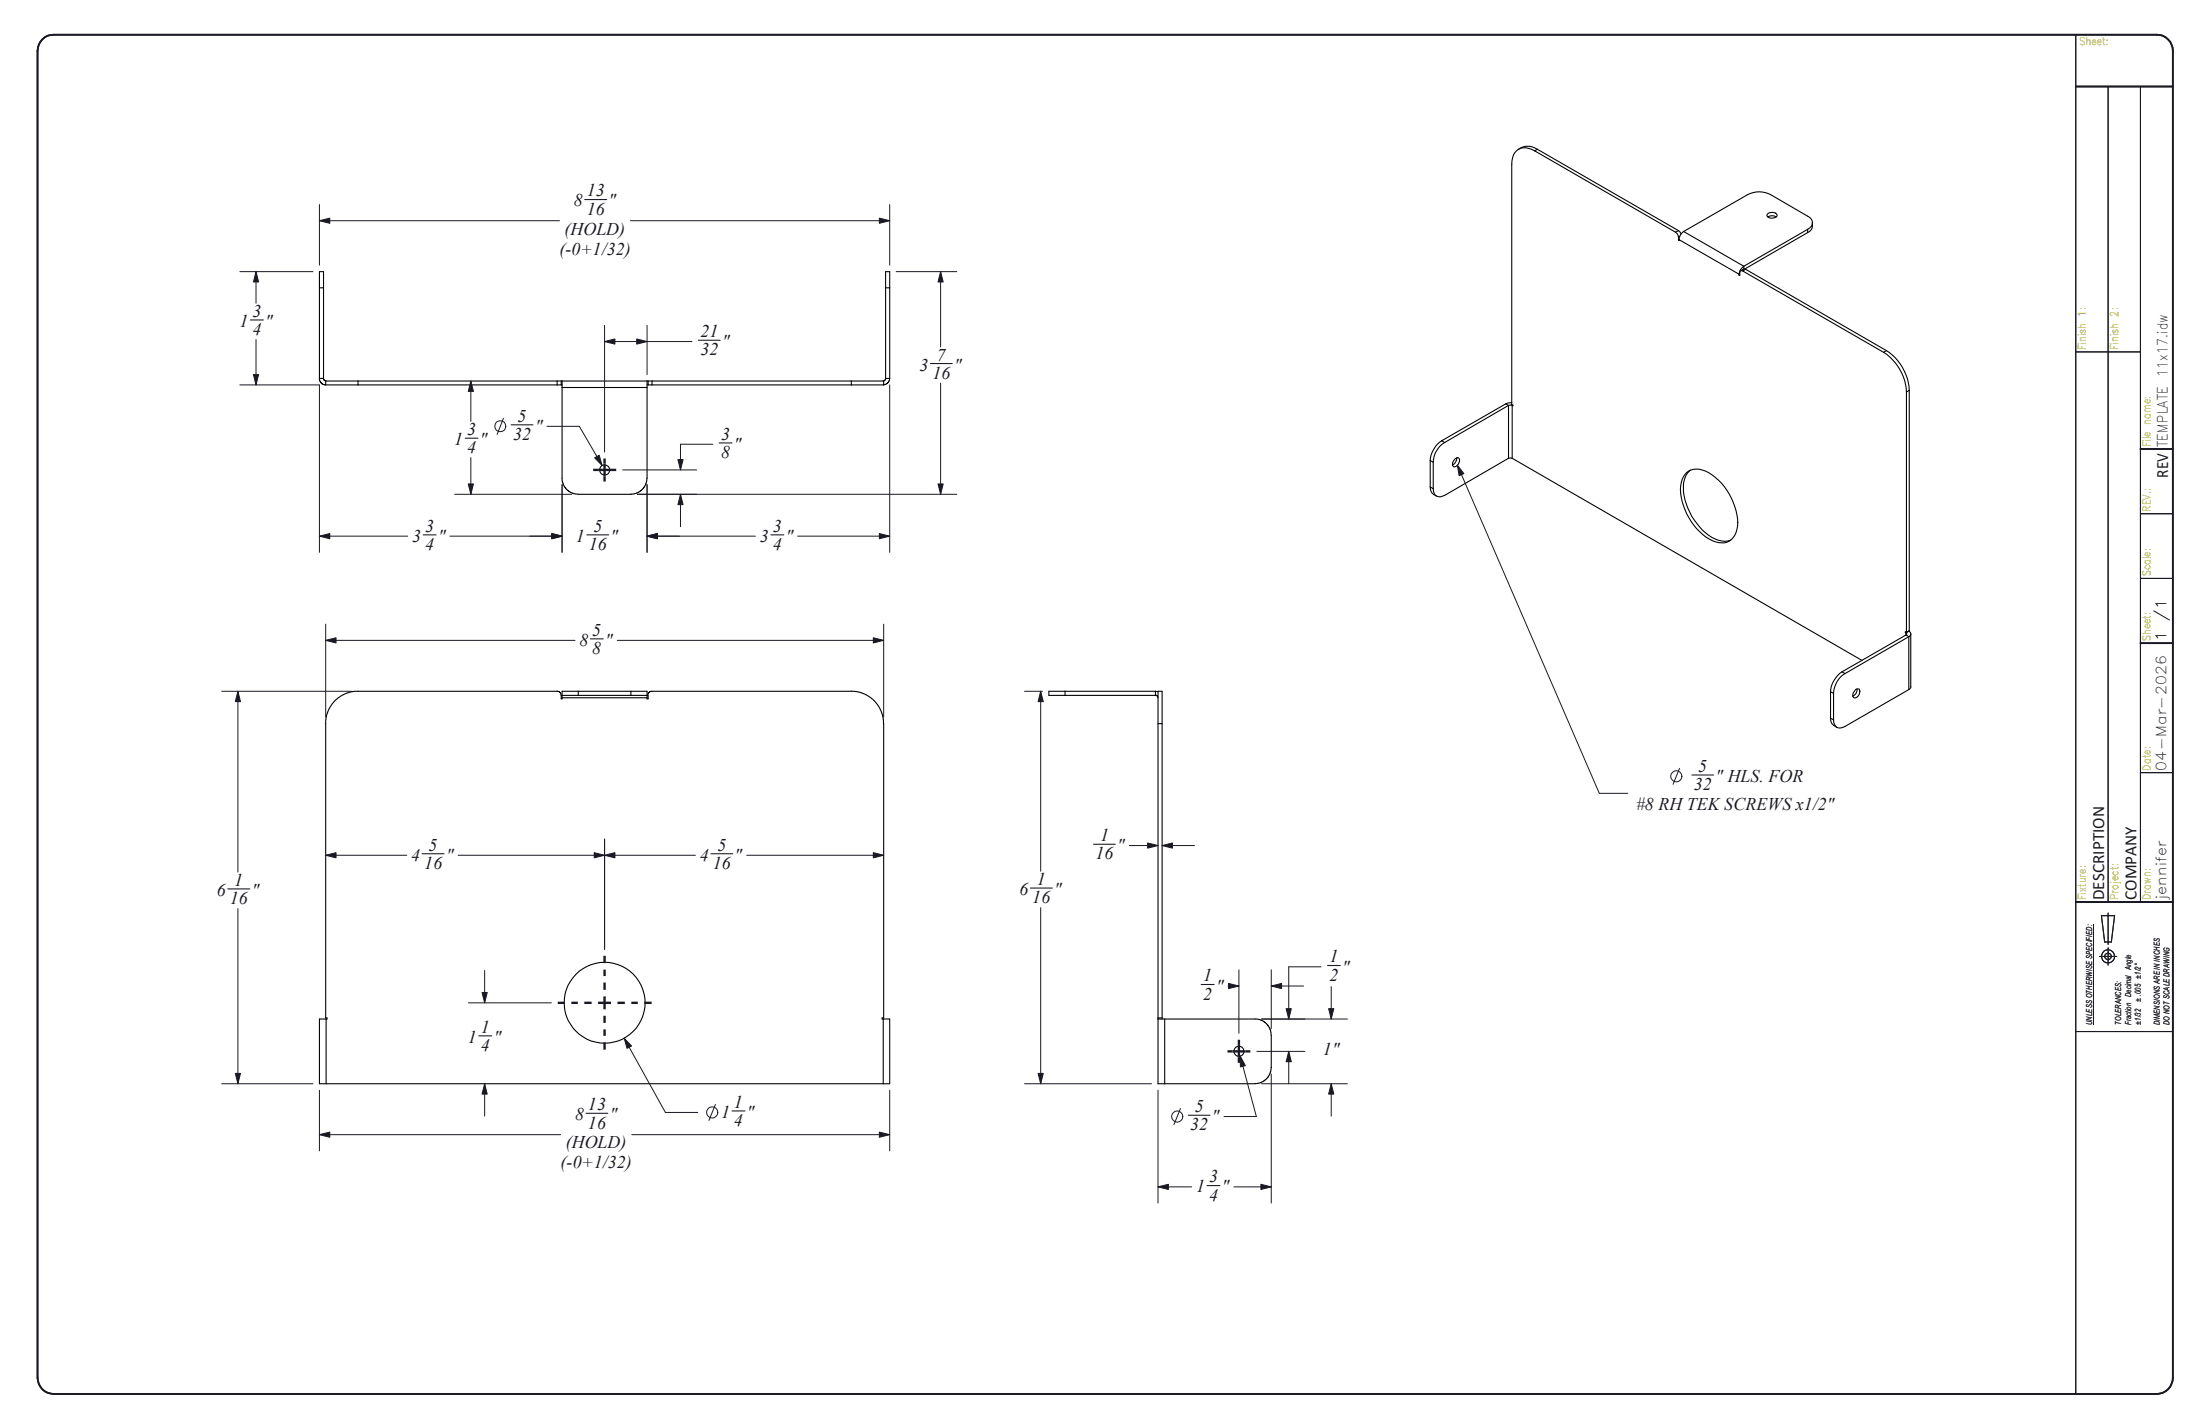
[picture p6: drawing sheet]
<svg xmlns="http://www.w3.org/2000/svg" width="432mm" height="279mm" viewBox="0 0 432 279" stroke-linecap="round" stroke-linejoin="round" font-family="sans-serif">
<path d="M8.3 7.7a2.82 2.82 0 0 1 2.2-.9h412.8a3.2 3.2 0 0 1 3.2 3.2v260.3a3.2 3.2 0 0 1-3.2 3.2h-412.8a3.2 3.2 0 0 1-3.1-3.2v-260.3a3.2 3.2 0 0 1 .9-2.3zM407.4 17h19.1M420.1 88.1h6.4M420.1 126.2h6.4M407.4 177h19.1" fill="none" stroke="#191924" stroke-width=".34"/>
<g fill="none" stroke="#191924" stroke-width=".21">
<path d="M407.4 6.8v266.7M413.8 17v160M420.1 17v160M114.8 39.2h4.3M49.1 62.8h2.6M137.1 66.8h4.3M182.6 71.3h4.3M407.4 69h12.7M91.3 86h2.5M100.3 83.4h4.3M141.1 86.9h2.6M83.1 104.9h2.5"/>
<path d="M115.2 104.9h4.3M151.3 104.9h2.5M420.1 100.8h6.4M420.1 113.5h6.4M115.9 125.3h2.5M332.1 152.1h4.2M420.1 151.6h6.4M44.7 174.4h4.3M82.8 167.5h4.4M139.5 167.5h4.3M202.2 174.2h4.3M214.6 165.7h4.3"/>
<path d="M407.4 177h19.1M412.5 179.7h2.5l-.6 5.1h-1.3zM413.8 179.2v6.1M235.8 193.2h2.5M260.6 189.4h2.5M412.1 187.7h3.4M413.8 186v3.4M94 203.2h2.5M115 218.4h4.3M143.7 218h2.5M233.2 218.8h4.3M407.4 202.4h19.1"/>
<path d="M236.9 232.6h2.5"/>
<circle cx="413.7" cy="187.6" r="1.3"/>
<circle cx="413.8" cy="187.7" r=".64"/>
</g>
<g fill="none" stroke="#191924" stroke-width=".2">
<path d="M47.1 53.3h14.3M50.2 53.3v6.2M62.7 40.1v11.9M62.7 43.3h47.1M123.7 43.3h50.9M174.6 40.1v11.9M175.9 53.3h11.9M184.6 53.3v14.8M47.1 75.5h15.6M50.2 66.6v8.9M62.7 75.5v32.9M92.4 74.8v7.9"/>
<path d="M118.7 67h17.1M118.7 63.8v24.9M127 63.8v9.7M174.6 75.5v32.9M184.6 75.2v21.8M89.2 97h23M92.4 89.8v7.2M98.8 82.1l-1.2 3.1M107.4 83.7h6.3l4.5 7.7M110.3 95.1v13.3M122.2 92.2h14.5M125.1 97h62.7"/>
<path d="M127 95.1v13.3M133.6 97v6.3M139.9 87.2h-6.3v5M286 91.3l27.9 64.4h5.6M62.7 105.2h17.3M88.3 105.2h22M127 105.2h21.3M156.5 105.2h18.1M43.5 135.6h25.5M46.7 135.6v35.5M63.9 125.6h49M63.9 122.5v18.2"/>
<path d="M121.2 125.6h52.2M173.4 122.5v18.2M201.1 135.6h3.5M204.3 135.6v35.3M329.6 150.7l-1.2 3.2M46.7 178.3v34.3M63.9 167.8h15.9M89.9 167.8h46.6M118.7 164.6v21.7M146.6 167.8h26.8M204.3 178.1v34.5M221.7 165.9h5.6"/>
<path d="M228.1 165.9h6.3M91.9 196.8h16.3M95.1 190.4v6.4M241 193.5h2.2M243.2 190.3v12.4M247.6 199.9h16.9M249.5 190.3v11.5M249.5 193.5h6.4M259.3 189.7h-6.4v10.2M261.3 193.6v6.3M410.9 181.4v19.7M43.5 212.6h17.9"/>
<path d="M62.7 213.9v11.9M95.1 212.6v6.4M122.5 203.7l8.1 14.6h6.3M140.4 216.7l-1.3 3.1M174.6 213.9v11.9M201.1 212.6h24.9M227.3 213.9v22.2M231.7 217.5l-1.3 3.1M243.4 207.2l3.2 11.9h-6.4M246.7 206.3h9.4M247.6 212.6h16.9M249.5 210.7v25.4"/>
<path d="M252.9 206.3v6.3M261.3 212.6v6.4M62.7 222.6h47.3M124 222.6h50.6M227.3 232.9h6.6M242.2 232.9h7.3"/>
<circle cx="98.2" cy="83.6" r="1.09"/>
<circle cx="329" cy="152.3" r="1.09"/>
<circle cx="139.8" cy="218.3" r="1.09"/>
<circle cx="231.1" cy="219.1" r="1.09"/>
</g>
<g fill="none" stroke="#000" stroke-width=".21">
<path d="M298 29.3a3.1 3.1 0 0 1 3.8 0M301.2 29.6l27.6 16M301.2 29.6a2.75 2.75 0 0 0-3.9 .4 4.2 4.2 0 0 0-.6 2.2v47.2l.2 .1M301.8 29.3l-.6 .3M301.8 29.3l27.6 16M62.7 56.5v-3.2h.8v3.2M62.7 56.5v17.8M62.7 56.5h.8M63.5 56.5v17.8M173.8 56.5h.8M173.8 56.5v17.8h.8M173.8 56.5v-3.2h.8v3.2"/>
<path d="M174.6 56.5v17.8M328.8 45.6l.5 .4 .1 .5M329.4 45.3l.5 .6M329.4 46.5v.6M329.4 45.3l-.6 .3M329.6 47v.2l-.2-.1M329.6 47l11.7 6.8M329.6 47l-.2 .1M329.7 46.4l-.3 .1M330.5 45.4a1.96 1.96 0 0 0-.9 1.6M330.5 45.4l11.8 6.8M341.3 53.8v.2"/>
<path d="M341.5 53.8h-.2M341.5 53.9l-.2 .1M342.1 53.2l27.6 15.9M342.1 53.2a.36 .36 0 0 0-.5-.1 .36 .36 0 0 0-.1 .4v.6l-.2-.1M342.3 52.2a2.18 2.18 0 0 0-1 1.6M342.3 52.2v.6M342.6 52.8h-.4l-.6 .3M342.6 52.8l-.5 .4M342.6 52.8l27.6 16M347 42.5l.6-.2 1 .2M347 41.9l.9-.2h.3a.5 .5 0 0 1 .5 .3 .5 .5 0 0 1 0 .5 1.2 1.2 0 0 1-1.9-.3zM354.8 45l-12.5 7.2"/>
<path d="M354.8 45v.6M354.8 45.6l-12.4 7.2M354.8 45a1.36 1.36 0 0 0 .9-1.3 1.36 1.36 0 0 0-.9-1.3l-7.3-4.2a4.8 4.8 0 0 0-4.5 0l-12.5 7.2M355.7 43.7a1.64 1.64 0 0 1-.9 1.9M62.7 74.3l.2 .7 .5 .4 .5 .1M62.7 74.3h.8M63.5 74.3l.2 .3 .3 .2M70.3 75.5h39M70.3 74.8h39M70.3 74.8v.7M70.3 74.8h-6.4v.7h6.4M109.3 75.5h.9"/>
<path d="M109.3 74.8h.9M109.3 74.8v.7M110.2 74.8v.7M110.2 75.5h.1M110.2 74.8h17M110.3 76v18.3l.5 1.2 1 1 1.2 .4 10.8 .1 1.3-.3 1-.6 .5-.8 .4-1v-18.3M110.3 76h16.7M110.3 74.8v1.2M127 75.5h.2M127 74.8v1.2M127.2 74.8h.8M127.2 74.8v.7"/>
<path d="M127.2 75.5h.8M128 75.5h39.1M128 74.8v.7M128 74.8h39.1M167.1 74.8v.7M167.1 75.5h6.3M167.1 74.8h6.3v.7M173.9 74.3l-.2 .2-.3 .3M174.6 74.3l-.2 .7-.3 .3-.7 .2M295.5 79.2l.6 .3M295.5 79.2l-12.5 7.3M296.1 79.5h.7"/>
<path d="M296.1 79.5l-12.6 7.3M296.1 79.5v10.4M296.7 79l-1.2 .2M296.8 79.5v10.4M296.9 79.5v.1l-.1-.1M296.9 79.5h-.1M369.7 69.1a9.9 9.9 0 0 1 4.5 7.8M370.2 68.8l-.5 .3M370.2 68.8a9.9 9.9 0 0 1 4.5 7.8M374.2 76.9v47.2M374.7 76.6l-.5 .3M374.7 76.6v47.1l-.5 .4"/>
<path d="M280.7 95.5a1.71 1.71 0 0 0 1.2 1.8M280.7 90.4l.6 .3M280.7 95.5l.6 .4M280.7 90.4v5.1M281.3 90.7v5.2M283 86.5l.5 .3M283 86.5a5.2 5.2 0 0 0-2.3 3.9M283.5 86.8a4.7 4.7 0 0 0-2.2 3.9M285.6 90a.47 .47 0 0 1 .6-.2 .47 .47 0 0 1 .3 .6l-.5 .9a.55 .55 0 0 1-.9 .1v-.6zM285.9 89.8l-.3 1-.5 .4M296.1 89.9l-12.6 7.3a1.38 1.38 0 0 1-1.5 .1 1.38 1.38 0 0 1-.7-1.4M296.1 89.9h.7"/>
<path d="M296.8 89.9l68.7 39.7M331 92.7a3.7 3.7 0 0 1 4.4 .1 12.2 12.2 0 0 1 5.6 10.4 3.2 3.2 0 0 1-4.3 3.1 11.3 11.3 0 0 1-6.5-7.9 5.8 5.8 0 0 1 .8-5.7zM331.8 92.2a4.7 4.7 0 0 0-1.4 4.3 12.3 12.3 0 0 0 6.2 9.2 3.5 3.5 0 0 0 3.1 .3M109.3 135.6l.7 .4 .2 1.1h.1v-.2M109.3 135.6h-39.7l-1 .2-1.3 .5-1.6 1.2-1.3 1.9-.4 1.3-.1 1.3M110.3 136.9h16.7M110.3 136.4h3.2M110.3 136.4v.5M113.5 135.6v.8M113.5 135.6h10.3M113.5 136.4h10.3M113.5 135.6h-3.2v.8"/>
<path d="M123.8 135.6v.8M123.8 135.6h3.2v.8M123.8 136.4h3.2M127 136.4v.5M127.2 136.4v.7h-.2v-.2M167.1 135.6h-39.4l-.4 .4-.2 .4M167.1 135.6l1.2 .1 1.3 .4 2 1.4 1.1 1.5 .5 1.3 .2 1v58.4h-.3v.2h.3M209 135.6h-3.1v.8h3.1M209 135.6h17.8M209 135.6v.8M226.8 136.4l.4 .2 .1 .3M226.8 135.6l.5 .1"/>
<path d="M226.8 135.6v.8h-17.8M359.3 135.7l.6 .4M359.3 135.7v5.2M359.9 136.1v5.1M361.5 131.8l.6 .4M361.5 131.8a5.2 5.2 0 0 0-2.2 3.9M362.1 132.2a4.7 4.7 0 0 0-2.2 3.9M364.3 135.3l.4-.1a.94 .94 0 0 1-.2 1.5l-.2 .2a.47 .47 0 0 1-.5-.1 .47 .47 0 0 1-.2-.5zM364.5 135.2l-.2 .9-.7 .5M374 124.1l.1 .1M374.1 124.2v.4M374.1 124.6l.5 .3"/>
<path d="M374.1 124.6l-12.6 7.2M374.1 124l-.1 .1M374.1 124.2a.22 .22 0 0 1 .2 .2 .22 .22 0 0 1-.2 .2M374.2 124.1l-.2-.1v.1M374.6 123.8v.1M374.6 135.3l-12.5 7.2a1.36 1.36 0 0 1-1.6 .2 1.36 1.36 0 0 1-.6-1.5M374.6 124.9l-12.5 7.3M374.6 124.9v10.4M374.6 123.9l-.5 .3M374.6 123.9a.56 .56 0 0 1 .4 .5 .56 .56 0 0 1-.4 .5M375 124.4v10.5l-.4 .4M63.9 142v57.7h.3v.2h-.2"/>
<path d="M227.3 142v70.6h1.3M227.3 142h.8M228.1 142v-6.4h-.8v6.4M228.1 142v57.9M359.3 140.9a1.71 1.71 0 0 0 1.2 1.8M359.3 140.9l.6 .3M64 199.9v12.7M64 199.9h-1.3v12.7h1.3M173.4 199.9v12.7M173.4 199.9h1.2v12.7h-1.2M227.3 199.9h1.3M227.3 199.7h.8"/>
<path d="M228.6 199.9h18.2l.8 .3 1.2 .9 .6 1.3 .1 7.1-.3 1.3-.6 .9-.8 .6-1 .3h-18.2M228.6 199.9v12.7M64 212.6h109.4"/>
<circle cx="118.7" cy="92.2" r="1"/>
<circle cx="118.7" cy="196.7" r="7.9"/>
<circle cx="243.2" cy="206.3" r=".99"/>
</g>
<g fill="none" stroke="#191924" stroke-width=".47">
<path d="M116.4 92.2h4.5M118.7 90v4.5M109.5 196.8h1.4M112.1 196.8h1.3M114.7 196.8h1.4M117.4 196.8h2.5M118.7 187.5v1.5M118.7 190.2v1.3M118.7 192.8v1.4M118.7 195.5v2.5M118.7 199.3v1.4M121.2 196.8h1.4"/>
<path d="M123.9 196.8h1.3M126.4 196.8h1.5M118.7 202v1.2M118.7 204.5v1.5M240.9 206.3h4.5M243.2 204v4.5"/>
</g>
<g fill="#191924" stroke="#191924" stroke-width=".2">
<path d="M125 66.5l2 .5-2 .5z"/>
<path d="M118.7 67l2-.5v1z"/>
<path d="M172.6 104.7l2 .5-2 .5z"/>
<path d="M127 105.2l2-.5v1z"/>
<path d="M172.6 42.8l2 .5-2 .5z"/>
<path d="M62.7 43.3l2-.5v1z"/>
<path d="M49.7 73.5h1.1l-.6 2z"/>
<path d="M50.2 53.3l.6 2h-1.1z"/>
<path d="M184.1 95h1l-.5 2z"/>
<path d="M92.4 74.8l.5 2h-1z"/>
<path d="M184.6 53.3l.5 2h-1z"/>
<path d="M91.9 95h1l-.5 2z"/>
<path d="M116.7 89.8l.9-.5 .6 2.1z"/>
<path d="M108.3 104.7l2 .5-2 .5z"/>
<path d="M133.1 90.2h1l-.5 2z"/>
<path d="M133.6 97l.5 2h-1z"/>
<path d="M62.7 105.2l2-.5v1z"/>
<path d="M203.8 210.6h1l-.5 2z"/>
<path d="M261.3 212.6l.5 2.1h-1z"/>
<path d="M225.3 165.4l2 .5-2 .5z"/>
<path d="M228.1 165.9l2-.5v1z"/>
<path d="M247.5 232.4l2 .5-2 .5z"/>
<path d="M227.3 232.9l2-.5v1z"/>
<path d="M252.9 206.3l.5 2h-1z"/>
<path d="M252.4 197.9h1l-.5 2z"/>
<path d="M241.1 193l2.1 .5-2.1 .5z"/>
<path d="M249.5 193.5l2-.5v1z"/>
<path d="M260.8 197.9h1l-.5 2z"/>
<path d="M204.3 135.6l.5 2.1h-1z"/>
<path d="M243.4 207.2l1 1.9-.9 .2z"/>
<path d="M122.5 203.7l1.5 1.5-.9 .5z"/>
<path d="M118.7 167.8l2-.5v1z"/>
<path d="M95.1 212.6l.5 2.1h-1z"/>
<path d="M94.6 194.7h1l-.5 2.1z"/>
<path d="M171.4 125.1l2 .5-2 .6z"/>
<path d="M63.9 125.6l2.1-.5v1.1z"/>
<path d="M46.7 135.6l.5 2.1h-1z"/>
<path d="M46.2 210.6h1l-.5 2z"/>
<path d="M116.6 167.3l2.1 .5-2.1 .5z"/>
<path d="M171.4 167.3l2 .5-2 .5z"/>
<path d="M63.9 167.8l2.1-.5v1z"/>
<path d="M172.6 222.1l2 .5-2 .5z"/>
<path d="M62.7 222.6l2-.5v1z"/>
<path d="M286 91.3l1.3 1.6-.9 .4z"/>
</g>
<g font-size="3.5" fill="#191924">
<text x="112.6" y="40.5">8</text>
<text x="115.1" y="38.5">13</text>
<text x="119.5" y="40.5">&quot;</text>
<text x="110.8" y="46">(HOLD)</text>
<text x="115.1" y="42.1">16</text>
<text x="109.8" y="50">(-0+1/32)</text>
<text x="47" y="64.2">1</text>
<text x="49.5" y="62.2">3</text>
<text x="49.5" y="65.8">4</text>
<text x="52.1" y="64.2">&quot;</text>
<text x="137.5" y="69.7">32</text>
<text x="137.5" y="66.1">21</text>
<text x="141.7" y="68.1">&quot;</text>
<text x="183.9" y="70.7">7</text>
<text x="180.5" y="72.7">3</text>
<text x="183" y="74.3">16</text>
<text x="187.3" y="72.7">&quot;</text>
<text x="101.6" y="82.8">5</text>
<text x="89.1" y="87.3">1</text>
<text x="91.7" y="85.3">3</text>
<text x="91.7" y="88.9">4</text>
<text x="94.2" y="87.3">&quot;</text>
<text x="100.7" y="86.4">32</text>
<text x="105" y="84.8">&quot;</text>
<text x="141.5" y="89.9">8</text>
<text x="141.5" y="86.3">3</text>
<text x="144.1" y="88.3">&quot;</text>
<text x="80.9" y="106.3">3</text>
<text x="83.4" y="104.3">3</text>
<text x="83.4" y="107.9">4</text>
<text x="86" y="106.3">&quot;</text>
<text x="113" y="106.3">1</text>
<text x="115.6" y="107.9">16</text>
<text x="116.5" y="104.3">5</text>
<text x="119.8" y="106.3">&quot;</text>
<text x="149.1" y="106.3">3</text>
<text x="151.7" y="104.3">3</text>
<text x="151.7" y="107.9">4</text>
<text x="154.2" y="106.3">&quot;</text>
<text x="116.2" y="124.8">5</text>
<text x="113.7" y="126.7">8</text>
<text x="116.2" y="128.4">8</text>
<text x="118.8" y="126.7">&quot;</text>
<text x="332.4" y="155">32</text>
<text x="333.3" y="151.4">5</text>
<text x="336.7" y="153.4">&quot; HLS. FOR</text>
<text x="321.1" y="159">#8 RH TEK SCREWS x1/2&quot;</text>
<text x="84.1" y="166.9">5</text>
<text x="140.8" y="166.9">5</text>
<text x="215.9" y="165">1</text>
<text x="219.3" y="167">&quot;</text>
<text x="46" y="173.8">1</text>
<text x="80.7" y="168.9">4</text>
<text x="83.3" y="170.5">16</text>
<text x="87.5" y="168.9">&quot;</text>
<text x="137.4" y="168.9">4</text>
<text x="139.9" y="170.5">16</text>
<text x="144.2" y="168.9">&quot;</text>
<text x="203.5" y="173.6">1</text>
<text x="215" y="168.6">16</text>
<text x="42.6" y="175.8">6</text>
<text x="45.1" y="177.4">16</text>
<text x="49.4" y="175.8">&quot;</text>
<text x="200.1" y="175.6">6</text>
<text x="202.6" y="177.2">16</text>
<text x="206.9" y="175.6">&quot;</text>
<text x="260.9" y="188.8">1</text>
<text x="263.4" y="190.8">&quot;</text>
<text x="236.1" y="192.6">1</text>
<text x="236.1" y="196.2">2</text>
<text x="238.7" y="194.6">&quot;</text>
<text x="260.9" y="192.4">2</text>
<text x="94.4" y="202.6">1</text>
<text x="91.9" y="204.6">1</text>
<text x="94.4" y="206.2">4</text>
<text x="96.9" y="204.6">&quot;</text>
<text x="259.7" y="207.1">1&quot;</text>
<text x="112.9" y="219.8">8</text>
<text x="115.4" y="217.8">13</text>
<text x="115.4" y="221.4">16</text>
<text x="119.7" y="219.8">&quot;</text>
<text x="141.6" y="219.4">1</text>
<text x="144.1" y="217.4">1</text>
<text x="144.1" y="221">4</text>
<text x="146.6" y="219.4">&quot;</text>
<text x="233.6" y="221.8">32</text>
<text x="234.5" y="218.2">5</text>
<text x="237.9" y="220.2">&quot;</text>
<text x="111" y="225.3">(HOLD)</text>
<text x="110" y="229.2">(-0+1/32)</text>
<text x="234.8" y="234">1</text>
<text x="237.3" y="232">3</text>
<text x="239.8" y="234">&quot;</text>
<text x="237.3" y="235.6">4</text>
</g>
<g font-size="3.4" fill="#191924">
<text x="425.6" y="93.7" transform="rotate(-90 425.6 93.7)">REV</text>
<text x="413" y="176.6" transform="rotate(-90 413 176.6)">DESCRIPTION</text>
<text x="419.3" y="176.6" transform="rotate(-90 419.3 176.6)">COMPANY</text>
</g>
<g font-size="2.8" fill="#191924">
<text x="425.2" y="125.8" transform="rotate(-90 425.2 125.8)">1</text>
<text x="425.2" y="121.8" transform="rotate(-90 425.2 121.8)">/1</text>
</g>
<g font-size="2.7" fill="#191924">
<text x="425.4" y="87.7" transform="rotate(-90 425.4 87.7)">TEMPLATE 11x17.idw</text>
<text x="425.2" y="151.2" transform="rotate(-90 425.2 151.2)">04-Mar-2026</text>
<text x="425.2" y="176.6" transform="rotate(-90 425.2 176.6)">jennifer</text>
</g>
<g font-size="2.1" fill="#191924">
<text x="408.2" y="8.8">Sheet:</text>
<text x="409.4" y="68.7" transform="rotate(-90 409.4 68.7)">Finish 1:</text>
<text x="415.8" y="68.7" transform="rotate(-90 415.8 68.7)">Finish 2:</text>
<text x="422.1" y="87.7" transform="rotate(-90 422.1 87.7)">File name:</text>
<text x="422.1" y="100.4" transform="rotate(-90 422.1 100.4)">REV.:</text>
<text x="422.1" y="113.1" transform="rotate(-90 422.1 113.1)">Scale:</text>
<text x="422.1" y="125.8" transform="rotate(-90 422.1 125.8)">Sheet:</text>
<text x="422.1" y="151.2" transform="rotate(-90 422.1 151.2)">Date:</text>
<text x="409.4" y="176.6" transform="rotate(-90 409.4 176.6)">Fixture:</text>
<text x="415.8" y="176.6" transform="rotate(-90 415.8 176.6)">Project:</text>
<text x="422.1" y="176.6" transform="rotate(-90 422.1 176.6)">Drawn:</text>
</g>
<g font-size="1.6" fill="#191924">
<text x="420.2" y="196.6" transform="rotate(-90 420.2 196.6)">± .005 ±1/2°</text>
<text x="410.6" y="201.1" transform="rotate(-90 410.6 201.1)">UNLESS OTHERWISE SPECIFIED:</text>
<text x="416.4" y="201.1" transform="rotate(-90 416.4 201.1)">TOLERANCES:</text>
<text x="418.3" y="201.1" transform="rotate(-90 418.3 201.1)">Fraction Decimal Angle</text>
<text x="420.2" y="201.1" transform="rotate(-90 420.2 201.1)">±1/32</text>
<text x="423.9" y="201.1" transform="rotate(-90 423.9 201.1)">DIMENSIONS ARE IN INCHES</text>
<text x="425.8" y="201.1" transform="rotate(-90 425.8 201.1)">DO NOT SCALE DRAWING</text>
</g>
</svg>
